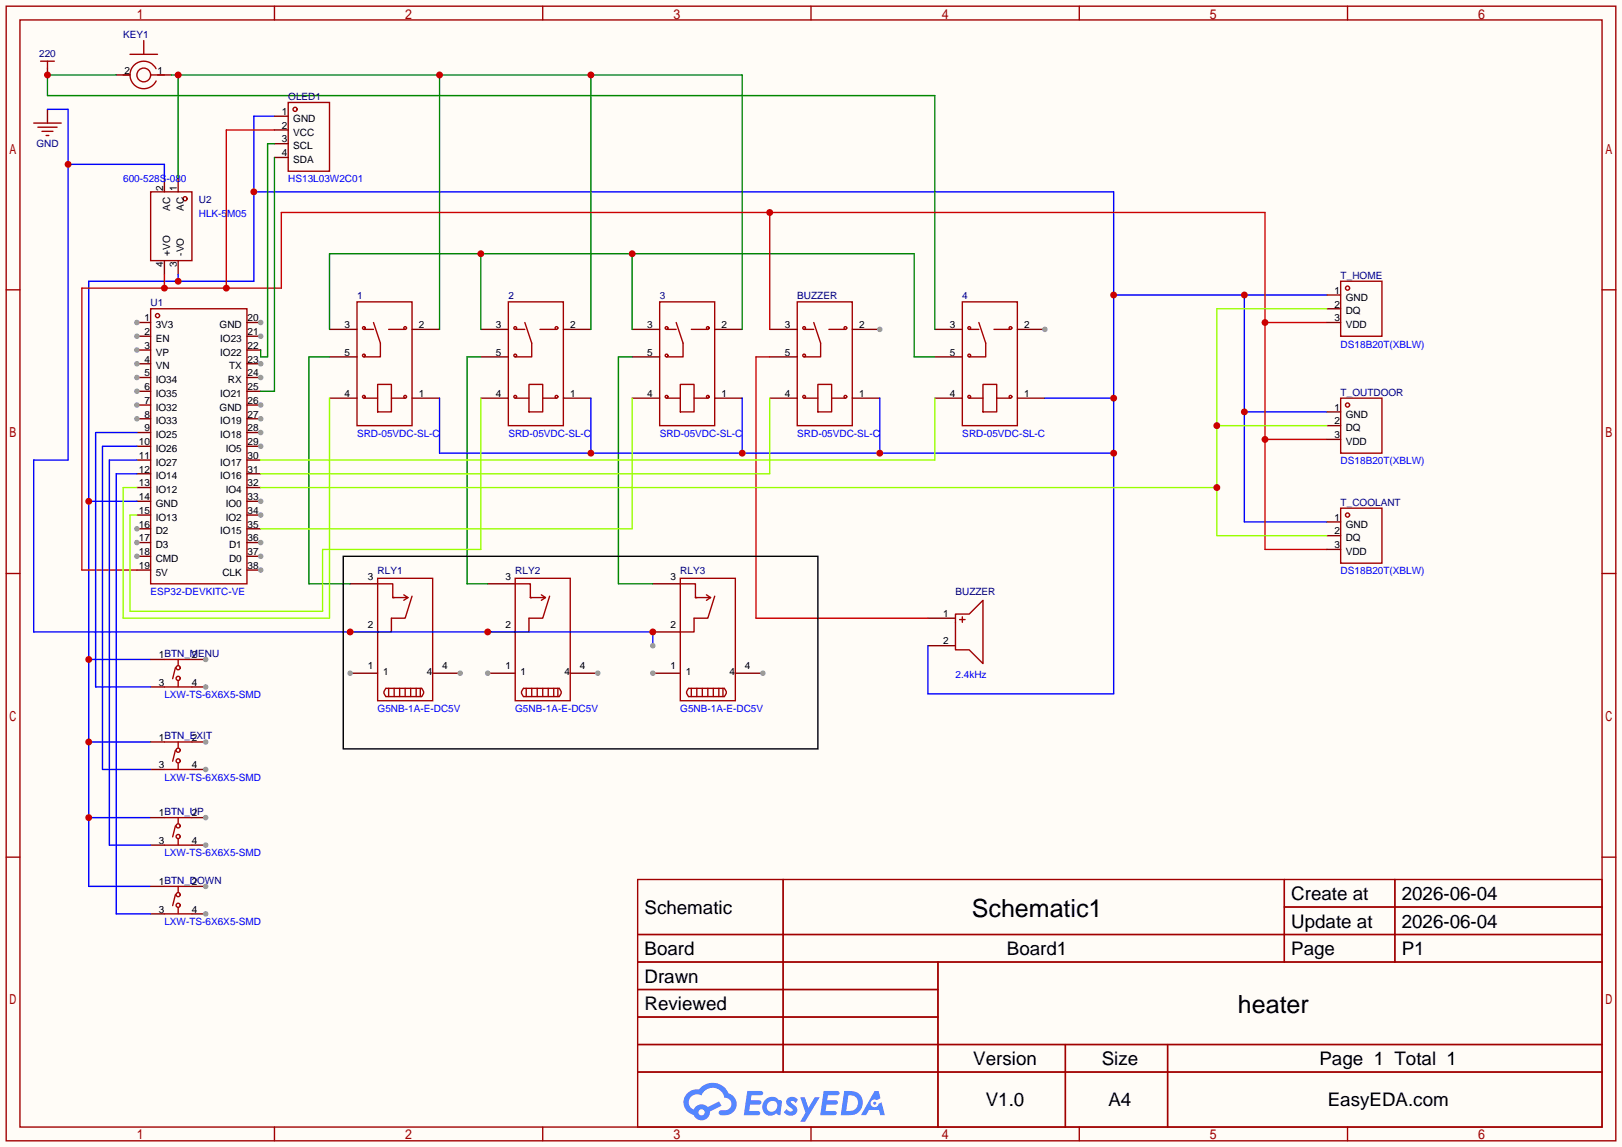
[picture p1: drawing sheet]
<svg xmlns="http://www.w3.org/2000/svg" width="299mm" height="212mm" viewBox="0 0 299 212" stroke-linecap="round" stroke-linejoin="round" font-family="sans-serif">
<path d="M0 0h299.5v211.8h-299.5z" fill="#fffcf7"/>
<g fill="none" stroke="#a10000" stroke-width=".25">
<path d="M1.1 1.1h297.2v209.6h-297.2zM3.7 3.7h292.1v204.5h-292.1zM50.7 1.1v2.6M100.2 1.1v2.6M149.7 1.1v2.6M199.3 1.1v2.6M248.8 1.1v2.6M1.1 53.5h2.6M295.8 53.5h2.5M1.1 105.9h2.6M295.8 105.9h2.5M1.1 158.3h2.6"/>
<path d="M295.8 158.3h2.5M117.7 162.4h178.1v45.8h-178.1zM117.7 172.6h178.1M117.7 177.7h178.1M144.6 162.4v35.6M173.2 177.7v30.5M237.1 162.4v15.3M237.1 167.5h58.7M257.5 162.4v15.3M117.7 182.8h55.5M117.7 192.9h178.1M117.7 187.8h55.5"/>
<path d="M117.7 198h178.1M196.7 192.9v15.3M215.6 192.9v15.3M50.7 208.2v2.5M100.2 208.2v2.5M149.7 208.2v2.5M199.3 208.2v2.5M248.8 208.2v2.5"/>
</g>
<g fill="#5487ff">
<path d="M145.5 202.8a1.3 1.3 0 0 1 1.8 .3l-.4 .6a.54 .54 0 0 0-.9-.2l.1 .2a1.58 1.58 0 0 1 1.1 1.6 1.43 1.43 0 0 1-2.5 .1l.5-.6a.64 .64 0 0 0 .5 .5 .64 .64 0 0 0 .7-.3l-.2-.2a1.6 1.6 0 0 1-1-1.6z"/>
<path d="M147.7 202.7h.9l.7 1.9 1.1-1.9h.9l-2.7 4.5h-.9l1-1.7z"/>
<path d="M138 201.5h1.6a1.31 1.31 0 0 1 1.2 .2 .4 .4 0 0 1-.3 .6h-1.8l-.1 .9h1.6a.4 .4 0 0 1 .4 .4 .4 .4 0 0 1-.4 .4h-1.7l-.2 1.2h.8a1.23 1.23 0 0 1 1.2 .2 .39 .39 0 0 1-.3 .6h-2.7z"/>
<path d="M152.1 201.5h1.6a1.32 1.32 0 0 1 1.3 .2 .39 .39 0 0 1-.4 .6h-1.7l-.2 .9h1.7a.4 .4 0 0 1 .3 .4 .4 .4 0 0 1-.4 .4h-1.7l-.2 1.2h.8a1.23 1.23 0 0 1 1.2 .2 .39 .39 0 0 1-.3 .6h-2.7z"/>
<path d="M161.5 201.5h.7l.4 1.3-.7 .4a.75 .75 0 0 0-1.1 .3 .75 .75 0 0 0 .5 1 .75 .75 0 0 0 .9-.6l.6-.3 .6 2.4h-.9l-.2-1h-1.9l-.5 1h-.9z"/>
<path d="M155.9 201.5l-.7 4.5h1.5a2.27 2.27 0 0 0 2.6-2.3 2.27 2.27 0 0 0-2.7-2.2zM156.6 202.3a1.5 1.5 0 0 1 1.8 1.5 1.5 1.5 0 0 1-1.9 1.4h-.3z"/>
<path d="M141.3 203.1a1.62 1.62 0 0 0-.4 2.1 1.62 1.62 0 0 0 2 .7l.4-.3 .3 .3 .5 .1 .3-2.5-.2-.3h-.4a1.58 1.58 0 0 0-2.5-.1zM141.9 203.6a.99 .99 0 0 1 1.6 .3 .99 .99 0 0 1-.9 1.4 .94 .94 0 0 1-1-.5 .94 .94 0 0 1 .3-1.2z"/>
<path d="M126.9 201.9a2.37 2.37 0 0 0 1.2 4 1.54 1.54 0 0 0 1.7 1 1.54 1.54 0 0 0 1.3-1.6l2.1-1.1-.5-.8-2 1.1a1.57 1.57 0 0 0-2.6 .4 1.5 1.5 0 0 1-.8-2.1 1.5 1.5 0 0 1 2.2-.5 2.23 2.23 0 0 1 2.3-1.4 2.23 2.23 0 0 1 2 1.8 1.16 1.16 0 0 1 1.2 1.1 1.16 1.16 0 0 1-1 1.3h-.7a.47 .47 0 0 0-.6 .3 .47 .47 0 0 0 .4 .6 2.23 2.23 0 0 0 2.3-.7 2.23 2.23 0 0 0 .4-2.3 2.16 2.16 0 0 0-1.3-1.1 3.2 3.2 0 0 0-5.4-.7l-1.2 .1zM129 205.4a.58 .58 0 0 1 1.1 0 .58 .58 0 0 1-1.1 0z"/>
<circle cx="161.5" cy="203.8" r=".28"/>
</g>
<g fill="none" stroke="#a10000" stroke-width=".25">
<path d="M27.8 57h17.8v50.8h-17.8z"/>
<circle cx="29.1" cy="58.3" r=".38"/>
</g>
<path d="M25.3 59.6h2.5" fill="none" stroke="#870000" stroke-width=".25"/>
<circle cx="25.3" cy="59.6" r=".51" fill="#999"/>
<path d="M25.3 62.1h2.5" fill="none" stroke="#870000" stroke-width=".25"/>
<circle cx="25.3" cy="62.1" r=".51" fill="#999"/>
<path d="M25.3 64.6h2.5" fill="none" stroke="#870000" stroke-width=".25"/>
<circle cx="25.3" cy="64.6" r=".51" fill="#999"/>
<path d="M25.3 67.2h2.5" fill="none" stroke="#870000" stroke-width=".25"/>
<circle cx="25.3" cy="67.2" r=".51" fill="#999"/>
<path d="M25.3 69.7h2.5" fill="none" stroke="#870000" stroke-width=".25"/>
<circle cx="25.3" cy="69.7" r=".51" fill="#999"/>
<path d="M25.3 72.3h2.5" fill="none" stroke="#870000" stroke-width=".25"/>
<circle cx="25.3" cy="72.3" r=".51" fill="#999"/>
<path d="M25.3 74.8h2.5" fill="none" stroke="#870000" stroke-width=".25"/>
<circle cx="25.3" cy="74.8" r=".51" fill="#999"/>
<path d="M25.3 77.3h2.5" fill="none" stroke="#870000" stroke-width=".25"/>
<circle cx="25.3" cy="77.3" r=".51" fill="#999"/>
<path d="M25.3 79.9h2.5M25.3 82.4h2.5M25.3 85h2.5M25.3 87.5h2.5M25.3 90h2.5M25.3 92.6h2.5M25.3 95.1h2.5M25.3 97.7h2.5" fill="none" stroke="#870000" stroke-width=".25"/>
<circle cx="25.3" cy="97.7" r=".51" fill="#999"/>
<path d="M25.3 100.2h2.5" fill="none" stroke="#870000" stroke-width=".25"/>
<circle cx="25.3" cy="100.2" r=".51" fill="#999"/>
<path d="M25.3 102.7h2.5" fill="none" stroke="#870000" stroke-width=".25"/>
<circle cx="25.3" cy="102.7" r=".51" fill="#999"/>
<path d="M45.6 59.6h2.5M25.3 105.3h2.5" fill="none" stroke="#870000" stroke-width=".25"/>
<circle cx="48.1" cy="59.6" r=".51" fill="#999"/>
<path d="M45.6 62.1h2.5" fill="none" stroke="#870000" stroke-width=".25"/>
<circle cx="48.1" cy="62.1" r=".51" fill="#999"/>
<path d="M45.6 64.6h2.5M45.6 67.2h2.5" fill="none" stroke="#870000" stroke-width=".25"/>
<circle cx="48.1" cy="67.2" r=".51" fill="#999"/>
<path d="M45.6 69.7h2.5" fill="none" stroke="#870000" stroke-width=".25"/>
<circle cx="48.1" cy="69.7" r=".51" fill="#999"/>
<path d="M45.6 72.3h2.5M45.6 74.8h2.5" fill="none" stroke="#870000" stroke-width=".25"/>
<circle cx="48.1" cy="74.8" r=".51" fill="#999"/>
<path d="M45.6 77.3h2.5" fill="none" stroke="#870000" stroke-width=".25"/>
<circle cx="48.1" cy="77.3" r=".51" fill="#999"/>
<path d="M45.6 79.9h2.5" fill="none" stroke="#870000" stroke-width=".25"/>
<circle cx="48.1" cy="79.9" r=".51" fill="#999"/>
<path d="M45.6 82.4h2.5" fill="none" stroke="#870000" stroke-width=".25"/>
<circle cx="48.1" cy="82.4" r=".51" fill="#999"/>
<path d="M45.6 85h2.5M45.6 87.5h2.5M45.6 90h2.5M45.6 92.6h2.5" fill="none" stroke="#870000" stroke-width=".25"/>
<circle cx="48.1" cy="92.6" r=".51" fill="#999"/>
<path d="M45.6 95.1h2.5" fill="none" stroke="#870000" stroke-width=".25"/>
<circle cx="48.1" cy="95.1" r=".51" fill="#999"/>
<path d="M45.6 97.7h2.5M45.6 100.2h2.5" fill="none" stroke="#870000" stroke-width=".25"/>
<circle cx="48.1" cy="100.2" r=".51" fill="#999"/>
<path d="M45.6 102.7h2.5" fill="none" stroke="#870000" stroke-width=".25"/>
<circle cx="48.1" cy="102.7" r=".51" fill="#999"/>
<path d="M45.6 105.3h2.5" fill="none" stroke="#870000" stroke-width=".25"/>
<circle cx="48.1" cy="105.3" r=".51" fill="#999"/>
<path d="M8.8 12.6v1.2M8.8 20.2v2.5M30.4 32.9v2.5M32.9 32.9v2.5M30.4 48.1v2.6M32.9 48.1v2.6M64.6 124.3h5.1" fill="none" stroke="#870000" stroke-width=".25"/>
<g fill="none" stroke="#a10000" stroke-width=".25">
<path d="M7.5 11.3h2.5M8.8 11.3v1.3M6.2 22.7h5.1M7 23.5h3.5M7.7 24.3h2.1M8.5 25h.5M27.8 35.4h7.6v12.7h-7.6z"/>
<circle cx="34.2" cy="36.7" r=".38"/>
</g>
<circle cx="64.6" cy="124.3" r=".51" fill="#999"/>
<path d="M64.6 116.7h5.1M64.6 107.8h5.1M79.9 124.3h5.1" fill="none" stroke="#870000" stroke-width=".25"/>
<circle cx="85" cy="124.3" r=".51" fill="#999"/>
<g fill="none" stroke="#a10000" stroke-width=".25">
<path d="M69.7 106.8h10.2v22.6h-10.2zM69.7 107.8h2.8v2.6M72.8 110.4h-.3h2.8M74.5 109.9l.8 .5M75.3 110.4l-.8 .5M76.1 110.1l-1.3 4.1h-2.5v2.5h-2.6M71.2 127.1h6.7a.97 .97 0 0 1 0 1.6h-6.7a.97 .97 0 0 1 0-1.6zM71.8 127.1v1.6M72.8 127.1v1.6M73.8 127.1v1.6M74.8 127.1v1.6M75.8 127.1v1.6"/>
<path d="M76.8 127.1v1.6M77.6 127.1v1.6"/>
</g>
<path d="M90 124.3h5.1" fill="none" stroke="#870000" stroke-width=".25"/>
<circle cx="90" cy="124.3" r=".51" fill="#999"/>
<path d="M90 116.7h5.1M90 107.8h5.1M105.3 124.3h5.1" fill="none" stroke="#870000" stroke-width=".25"/>
<circle cx="110.4" cy="124.3" r=".51" fill="#999"/>
<g fill="none" stroke="#a10000" stroke-width=".25">
<path d="M95.1 106.8h10.2v22.6h-10.2zM95.1 107.8h2.8v2.6M98.2 110.4h-.3h2.8M99.9 109.9l.8 .5M100.7 110.4l-.8 .5M101.5 110.1l-1.3 4.1h-2.5v2.5h-2.6M96.6 127.1h6.7a.97 .97 0 0 1 0 1.6h-6.7a.97 .97 0 0 1 0-1.6zM97.2 127.1v1.6M98.2 127.1v1.6M99.2 127.1v1.6M100.2 127.1v1.6M101.2 127.1v1.6"/>
<path d="M102.2 127.1v1.6M103 127.1v1.6"/>
</g>
<path d="M120.5 124.3h5.1" fill="none" stroke="#870000" stroke-width=".25"/>
<circle cx="120.5" cy="124.3" r=".51" fill="#999"/>
<path d="M120.5 116.7h5.1M120.5 107.8h5.1M135.8 124.3h5" fill="none" stroke="#870000" stroke-width=".25"/>
<circle cx="140.8" cy="124.3" r=".51" fill="#999"/>
<g fill="none" stroke="#a10000" stroke-width=".25">
<path d="M65.9 55.8h10.2v22.8h-10.2zM69 59.6l1.2 3.8v2.5h-3M93.9 55.8h10.1v22.8h-10.1zM96.9 59.6l1.3 3.8v2.5h-3.1M121.8 55.8h10.2v22.8h-10.2zM124.8 59.6l1.3 3.8v2.5h-3M147.2 55.8h10.2v22.8h-10.2zM67.2 73.5h2.5M67.2 60.8h1.8M69.7 71h2.6v5.1h-2.6zM71.8 60.8h3M72.3 73.5h2.5"/>
<path d="M95.1 73.5h2.6M95.1 60.8h1.8M97.7 71h2.5v5.1h-2.5zM99.7 60.8h3M100.2 73.5h2.5M123.1 73.5h2.5M123.1 60.8h1.7M125.6 71h2.5v5.1h-2.5zM127.6 60.8h3.1M128.1 73.5h2.6M125.6 106.8h10.2v22.6h-10.2zM125.6 107.8h2.8v2.6"/>
<path d="M128.7 110.4h-.3h2.8M130.4 109.9l.8 .5M131.2 110.4l-.8 .5M132 110.1l-1.3 4.1h-2.6v2.5h-2.5M127.1 127.1h6.6a.97 .97 0 0 1 0 1.6h-6.6a.97 .97 0 0 1 0-1.6zM127.6 127.1v1.6M128.7 127.1v1.6M129.7 127.1v1.6M130.7 127.1v1.6M131.7 127.1v1.6M132.7 127.1v1.6M133.5 127.1v1.6"/>
<circle cx="67.2" cy="73.3" r=".25"/>
<circle cx="67.2" cy="60.6" r=".25"/>
<circle cx="67.2" cy="65.7" r=".25"/>
<circle cx="74.8" cy="60.6" r=".25"/>
<circle cx="74.8" cy="73.3" r=".25"/>
<circle cx="95.1" cy="60.6" r=".25"/>
<circle cx="95.1" cy="73.3" r=".25"/>
<circle cx="95.1" cy="65.7" r=".25"/>
<circle cx="102.7" cy="60.6" r=".25"/>
<circle cx="102.7" cy="73.3" r=".25"/>
<circle cx="123.1" cy="60.6" r=".25"/>
<circle cx="123.1" cy="73.3" r=".25"/>
<circle cx="123.1" cy="65.7" r=".25"/>
<circle cx="130.7" cy="60.6" r=".25"/>
<circle cx="130.7" cy="73.3" r=".25"/>
</g>
<g fill="none" stroke="#870000" stroke-width=".25">
<path d="M60.8 73.5h5.1M60.8 60.8h5.1M60.8 65.9h5.1M76.1 73.5h5.1M76.1 60.8h5.1M88.8 73.5h5.1M88.8 60.8h5.1M88.8 65.9h5.1M104 73.5h5.1M104 60.8h5.1M116.7 73.5h5.1M116.7 60.8h5.1"/>
<path d="M116.7 65.9h5.1M132 73.5h5M132 60.8h5M157.4 73.5h5M157.4 60.8h5"/>
</g>
<circle cx="162.4" cy="60.8" r=".51" fill="#999"/>
<path d="M142.1 60.8h5.1M142.1 73.5h5.1M142.1 65.9h5.1M187.8 60.8h5.1M187.8 73.5h5.1" fill="none" stroke="#870000" stroke-width=".25"/>
<g fill="none" stroke="#a10000" stroke-width=".25">
<path d="M150.2 59.6l1.3 3.8v2.5h-3M177.7 55.8h10.1v22.8h-10.1zM148.5 73.5h2.5M148.5 60.8h1.7M151 71h2.5v5.1h-2.5zM153 60.8h3.1M153.5 73.5h2.6"/>
<circle cx="148.5" cy="60.6" r=".25"/>
<circle cx="148.5" cy="73.3" r=".25"/>
<circle cx="148.5" cy="65.7" r=".25"/>
<circle cx="156.1" cy="73.3" r=".25"/>
<circle cx="156.1" cy="60.6" r=".25"/>
</g>
<circle cx="192.9" cy="60.8" r=".51" fill="#999"/>
<path d="M172.6 60.8h5.1M172.6 73.5h5.1M172.6 65.9h5.1M171.3 119.3h5.1M171.3 114.2h5.1" fill="none" stroke="#870000" stroke-width=".25"/>
<g fill="none" stroke="#a10000" stroke-width=".25">
<path d="M180.7 59.6l1.3 3.8v2.5h-3.1M178.9 73.5h2.6M178.9 60.8h1.8M181.5 71h2.5v5.1h-2.5zM183.5 60.8h3.1M184 73.5h2.6M176.4 113.4h2.5l2.6-2.5v11.7l-2.6-2.6h-2.5zM177.2 114.4h1M177.7 113.9v1"/>
<circle cx="178.9" cy="73.3" r=".25"/>
<circle cx="178.9" cy="60.6" r=".25"/>
<circle cx="178.9" cy="65.7" r=".25"/>
<circle cx="186.6" cy="60.6" r=".25"/>
<circle cx="186.6" cy="73.3" r=".25"/>
</g>
<path d="M60.8 65.9h-3.8v41.9h7.6" fill="none" stroke="#008700" stroke-width=".25"/>
<path d="M8.8 20.2h3.8v64.8h-6.4v31.7h114.3v2.6M12.6 30.4h17.8v2.5" fill="none" stroke="#00f" stroke-width=".25"/>
<g fill="#c00">
<circle cx="12.6" cy="30.4" r=".63"/>
<circle cx="64.6" cy="116.7" r=".63"/>
<circle cx="90" cy="116.7" r=".63"/>
<circle cx="120.5" cy="116.7" r=".63"/>
</g>
<circle cx="120.5" cy="119.3" r=".51" fill="#999"/>
<path d="M88.8 65.9h-2.6v41.9h3.8M116.7 65.9h-2.5v41.9h6.3" fill="none" stroke="#008700" stroke-width=".25"/>
<path d="M142.1 65.9h-2.5v48.3h31.7" fill="none" stroke="#c00" stroke-width=".25"/>
<g fill="none" stroke="#00f" stroke-width=".25">
<path d="M46.9 35.4h158.7v92.7h-34.3v-8.8M50.7 21.5h-3.8v30.4h-30.5v111.8h11.4M32.9 50.7v1.2M205.6 54.5h39.4M229.7 54.5v41.9h15.3M81.2 73.5v10.2h124.4M109.1 73.5v10.2M137 73.5v10.2M162.4 73.5v10.2M192.9 73.5h12.7M229.7 76.1h15.3M16.4 92.6h8.9"/>
<path d="M16.4 121.8h11.4M16.4 137h11.4M16.4 151h11.4"/>
</g>
<g fill="#c00">
<circle cx="32.9" cy="51.9" r=".63"/>
<circle cx="16.4" cy="92.6" r=".63"/>
<circle cx="16.4" cy="121.8" r=".63"/>
<circle cx="16.4" cy="137" r=".63"/>
<circle cx="16.4" cy="151" r=".63"/>
<circle cx="46.9" cy="35.4" r=".63"/>
<circle cx="205.6" cy="54.5" r=".63"/>
<circle cx="229.7" cy="54.5" r=".63"/>
<circle cx="229.7" cy="76.1" r=".63"/>
<circle cx="205.6" cy="73.5" r=".63"/>
<circle cx="205.6" cy="83.7" r=".63"/>
<circle cx="162.4" cy="83.7" r=".63"/>
<circle cx="137" cy="83.7" r=".63"/>
<circle cx="109.1" cy="83.7" r=".63"/>
</g>
<g fill="none" stroke="#a10000" stroke-width=".25">
<path d="M22.7 13.8h1.3M24 10h5.1M26.5 7.5v2.5M27.8 13.8h2.6M28.8 12.7a2.54 2.54 0 0 0-3.9-.8 2.54 2.54 0 0 0 .1 3.9 2.54 2.54 0 0 0 3.8-.8"/>
<circle cx="26.5" cy="13.8" r="1.27"/>
</g>
<path d="M21.5 13.8h2.5M29.1 13.8h2.5" fill="none" stroke="#870000" stroke-width=".25"/>
<path d="M21.5 13.8h-12.7v3.9h163.8v43.1" fill="none" stroke="#008700" stroke-width=".25"/>
<circle cx="8.8" cy="13.8" r=".63" fill="#c00"/>
<path d="M88.8 46.9v13.9M116.7 46.9v13.9M60.8 60.8v-13.9h108v19h3.8" fill="none" stroke="#008700" stroke-width=".25"/>
<g fill="#c00">
<circle cx="116.7" cy="46.9" r=".63"/>
<circle cx="88.8" cy="46.9" r=".63"/>
</g>
<path d="M31.6 13.8h105.4v47M32.9 13.8v19.1M81.2 13.8v47M109.1 13.8v47" fill="none" stroke="#008700" stroke-width=".25"/>
<g fill="#c00">
<circle cx="32.9" cy="13.8" r=".63"/>
<circle cx="81.2" cy="13.8" r=".63"/>
<circle cx="109.1" cy="13.8" r=".63"/>
</g>
<path d="M50.7 24h-8.9v29.2M142.1 39.2v21.6M30.4 50.7v2.5M233.6 59.6h11.4M233.6 81.2h11.4M245 101.5h-11.4v-62.3h-181.7v14h-36.8v52.1h10.2" fill="none" stroke="#c00" stroke-width=".25"/>
<g fill="#c00">
<circle cx="142.1" cy="39.2" r=".63"/>
<circle cx="41.8" cy="53.2" r=".63"/>
<circle cx="30.4" cy="53.2" r=".63"/>
<circle cx="233.6" cy="59.6" r=".63"/>
<circle cx="233.6" cy="81.2" r=".63"/>
</g>
<g fill="none" stroke="#a10000" stroke-width=".25">
<path d="M53.2 18.9h7.6v12.7h-7.6z"/>
<circle cx="54.5" cy="20.2" r=".38"/>
</g>
<path d="M50.7 21.5h2.5M50.7 24h2.5M50.7 26.5h2.5M50.7 29.1h2.5M35.4 126.9h2.6" fill="none" stroke="#870000" stroke-width=".25"/>
<circle cx="38" cy="126.9" r=".51" fill="#999"/>
<path d="M27.8 126.9h2.6M35.4 121.8h2.6" fill="none" stroke="#870000" stroke-width=".25"/>
<circle cx="38" cy="121.8" r=".51" fill="#999"/>
<path d="M27.8 121.8h2.6M35.4 142.1h2.6" fill="none" stroke="#870000" stroke-width=".25"/>
<g fill="none" stroke="#a10000" stroke-width=".25">
<path d="M30.4 126.9h5M30.4 121.8h5M32.4 123.3l-.5 2M32.9 121.8v1M32.9 125.8v1"/>
<circle cx="32.9" cy="125.3" r=".38"/>
<circle cx="32.9" cy="123.3" r=".38"/>
</g>
<circle cx="38" cy="142.1" r=".51" fill="#999"/>
<path d="M35.4 137h2.6M27.8 142.1h2.6" fill="none" stroke="#870000" stroke-width=".25"/>
<circle cx="38" cy="137" r=".51" fill="#999"/>
<path d="M27.8 137h2.6M35.4 156.1h2.6" fill="none" stroke="#870000" stroke-width=".25"/>
<g fill="none" stroke="#a10000" stroke-width=".25">
<path d="M30.4 137h5M32.4 138.6l-.5 2M32.9 137v1M30.4 142.1h5M32.9 141v1"/>
<circle cx="32.9" cy="138.6" r=".38"/>
<circle cx="32.9" cy="140.5" r=".38"/>
</g>
<circle cx="38" cy="156.1" r=".51" fill="#999"/>
<path d="M27.8 156.1h2.6M35.4 151h2.6" fill="none" stroke="#870000" stroke-width=".25"/>
<circle cx="38" cy="151" r=".51" fill="#999"/>
<path d="M27.8 151h2.6M35.4 168.8h2.6" fill="none" stroke="#870000" stroke-width=".25"/>
<g fill="none" stroke="#a10000" stroke-width=".25">
<path d="M30.4 156.1h5M30.4 151h5M32.4 152.5l-.5 2.1M32.9 151v1M32.9 155v1"/>
<circle cx="32.9" cy="152.5" r=".38"/>
<circle cx="32.9" cy="154.5" r=".38"/>
</g>
<circle cx="38" cy="168.8" r=".51" fill="#999"/>
<path d="M27.8 168.8h2.6M35.4 163.7h2.6" fill="none" stroke="#870000" stroke-width=".25"/>
<circle cx="38" cy="163.7" r=".51" fill="#999"/>
<path d="M245 59.6h2.5M245 57h2.5M245 54.5h2.5M245 78.6h2.5M245 76.1h2.5M245 81.2h2.5M245 98.9h2.5M245 96.4h2.5M245 101.5h2.5M27.8 163.7h2.6" fill="none" stroke="#870000" stroke-width=".25"/>
<g fill="none" stroke="#a10000" stroke-width=".25">
<path d="M247.5 51.9h7.6v10.2h-7.6zM247.5 73.5h7.6v10.2h-7.6zM247.5 93.9h7.6v10.1h-7.6zM30.4 168.8h5M30.4 163.7h5M32.4 165.2l-.5 2.1M32.9 163.7v1M32.9 167.7v1"/>
<circle cx="248.8" cy="53.2" r=".38"/>
<circle cx="248.8" cy="74.8" r=".38"/>
<circle cx="248.8" cy="95.1" r=".38"/>
<circle cx="32.9" cy="167.2" r=".38"/>
<circle cx="32.9" cy="165.2" r=".38"/>
</g>
<path d="M25.3 79.9h-7.6v47h10.1M25.3 82.4h-6.4v59.7h8.9M25.3 85h-5.1v71.1h7.6M25.3 87.5h-3.8v81.3h6.3" fill="none" stroke="#00f" stroke-width=".25"/>
<path d="M245 57h-20.3v41.9h20.3M224.7 78.6h20.3M48.1 90h176.6" fill="none" stroke="#9f0" stroke-width=".25"/>
<g fill="#c00">
<circle cx="224.7" cy="90" r=".63"/>
<circle cx="224.7" cy="78.6" r=".63"/>
</g>
<path d="M50.7 29.1v43.2h-2.6M50.7 26.5h-1.3v39.4h-1.3v-1.3" fill="none" stroke="#008700" stroke-width=".25"/>
<path d="M60.8 73.5v40.7h-38.1v-24.2h2.6M88.8 73.5v28h-29.2v11.4h-35.6v-17.8h1.3M116.7 73.5v24.2h-68.6M142.1 73.5v14h-94M172.6 73.5v11.5h-124.5" fill="none" stroke="#9f0" stroke-width=".25"/>
<path d="M63.4 102.7h87.6v35.6h-87.6z" fill="none" stroke="#000" stroke-width=".25"/>
<g font-size="4.6">
<text x="179.4" y="169.4">Schematic1</text>
<text x="228.6" y="187.1">heater</text>
</g>
<g font-size="3.5">
<text x="238.4" y="166.2">Create at</text>
<text x="258.8" y="166.2">2026-06-04</text>
<text x="119" y="168.8">Schematic</text>
<text x="238.4" y="171.3">Update at</text>
<text x="258.8" y="171.3">2026-06-04</text>
<text x="119" y="176.4">Board</text>
<text x="185.9" y="176.4">Board1</text>
<text x="238.4" y="176.4">Page</text>
<text x="258.8" y="176.4">P1</text>
<text x="119" y="181.5">Drawn</text>
<text x="119" y="186.6">Reviewed</text>
<text x="179.7" y="196.7">Version</text>
<text x="203.4" y="196.7">Size</text>
<text x="243.6" y="196.7">Page 1 Total 1</text>
<text x="182" y="204.3">V1.0</text>
<text x="204.7" y="204.3">A4</text>
<text x="245.1" y="204.3">EasyEDA.com</text>
</g>
<g font-size="1.8" fill="#000080">
<text x="7.2" y="10.6">220</text>
<text x="22.7" y="7">KEY1</text>
<text x="53.2" y="18.5">OLED1</text>
<text x="6.7" y="27.1">GND</text>
<text x="36.7" y="37.5">U2</text>
<text x="247.5" y="51.5">T_HOME</text>
<text x="27.8" y="56.6">U1</text>
<text x="65.9" y="55.3">1</text>
<text x="93.9" y="55.3">2</text>
<text x="121.8" y="55.3">3</text>
<text x="147.2" y="55.3">BUZZER</text>
<text x="177.7" y="55.3">4</text>
<text x="247.5" y="73.1">T_OUTDOOR</text>
<text x="247.5" y="93.4">T_COOLANT</text>
<text x="69.7" y="106.1">RLY1</text>
<text x="95.1" y="106.1">RLY2</text>
<text x="125.6" y="106.1">RLY3</text>
<text x="176.4" y="109.9">BUZZER</text>
</g>
<g font-size="1.8">
<text x="23" y="13.6">2</text>
<text x="29.1" y="13.6">1</text>
<text x="52.1" y="21.2">1</text>
<text x="52.1" y="23.8">2</text>
<text x="54.2" y="22.5">GND</text>
<text x="52.1" y="26.3">3</text>
<text x="52.1" y="28.9">4</text>
<text x="54.2" y="25">VCC</text>
<text x="54.2" y="27.6">SCL</text>
<text x="30.1" y="35.3" transform="rotate(-90 30.1 35.3)">2</text>
<text x="32.7" y="35.3" transform="rotate(-90 32.7 35.3)">1</text>
<text x="54.2" y="30.1">SDA</text>
<text x="31.4" y="38.9" transform="rotate(-90 31.4 38.9)">AC</text>
<text x="33.9" y="38.9" transform="rotate(-90 33.9 38.9)">AC</text>
<text x="31.4" y="47.2" transform="rotate(-90 31.4 47.2)">+VO</text>
<text x="33.9" y="47.2" transform="rotate(-90 33.9 47.2)">-VO</text>
<text x="30.1" y="49.3" transform="rotate(-90 30.1 49.3)">4</text>
<text x="32.7" y="49.3" transform="rotate(-90 32.7 49.3)">3</text>
<text x="26.7" y="59.3">1</text>
<text x="45.7" y="59.3">20</text>
<text x="246.4" y="59.3">3</text>
<text x="246.4" y="56.8">2</text>
<text x="246.4" y="54.3">1</text>
<text x="248.5" y="58.1">DQ</text>
<text x="248.5" y="55.5">GND</text>
<text x="26.7" y="61.9">2</text>
<text x="26.7" y="64.4">3</text>
<text x="28.8" y="60.6">3V3</text>
<text x="28.8" y="63.1">EN</text>
<text x="28.8" y="65.7">VP</text>
<text x="40.5" y="60.6">GND</text>
<text x="40.6" y="63.1">IO23</text>
<text x="40.6" y="65.7">IO22</text>
<text x="45.7" y="61.9">21</text>
<text x="45.7" y="64.4">22</text>
<text x="63.6" y="60.6">3</text>
<text x="63.6" y="65.7">5</text>
<text x="77.3" y="60.6">2</text>
<text x="91.6" y="60.6">3</text>
<text x="91.6" y="65.7">5</text>
<text x="105.3" y="60.6">2</text>
<text x="119.5" y="60.6">3</text>
<text x="119.5" y="65.7">5</text>
<text x="133.2" y="60.6">2</text>
<text x="144.9" y="60.6">3</text>
<text x="144.9" y="65.7">5</text>
<text x="158.6" y="60.6">2</text>
<text x="175.4" y="60.6">3</text>
<text x="175.4" y="65.7">5</text>
<text x="189.1" y="60.6">2</text>
<text x="248.5" y="60.6">VDD</text>
<text x="26.7" y="67">4</text>
<text x="26.7" y="69.5">5</text>
<text x="28.8" y="68.2">VN</text>
<text x="28.8" y="70.8">IO34</text>
<text x="42.1" y="70.8">RX</text>
<text x="42.3" y="68.2">TX</text>
<text x="45.7" y="67">23</text>
<text x="45.7" y="69.5">24</text>
<text x="26.7" y="72">6</text>
<text x="26.7" y="74.6">7</text>
<text x="26.7" y="77.1">8</text>
<text x="28.8" y="73.3">IO35</text>
<text x="28.8" y="75.8">IO32</text>
<text x="40.5" y="75.8">GND</text>
<text x="40.6" y="73.3">IO21</text>
<text x="45.7" y="72">25</text>
<text x="45.7" y="74.6">26</text>
<text x="45.7" y="77.1">27</text>
<text x="63.6" y="73.3">4</text>
<text x="77.3" y="73.3">1</text>
<text x="91.6" y="73.3">4</text>
<text x="105.3" y="73.3">1</text>
<text x="119.5" y="73.3">4</text>
<text x="133.2" y="73.3">1</text>
<text x="144.9" y="73.3">4</text>
<text x="158.6" y="73.3">1</text>
<text x="175.4" y="73.3">4</text>
<text x="189.1" y="73.3">1</text>
<text x="246.4" y="75.8">1</text>
<text x="248.5" y="77.1">GND</text>
<text x="25.6" y="82.2">10</text>
<text x="26.7" y="79.7">9</text>
<text x="28.8" y="78.4">IO33</text>
<text x="28.8" y="80.9">IO25</text>
<text x="28.8" y="83.5">IO26</text>
<text x="40.6" y="78.4">IO19</text>
<text x="40.6" y="80.9">IO18</text>
<text x="41.7" y="83.5">IO5</text>
<text x="45.7" y="79.7">28</text>
<text x="45.7" y="82.2">29</text>
<text x="246.4" y="80.9">3</text>
<text x="246.4" y="78.4">2</text>
<text x="248.5" y="82.2">VDD</text>
<text x="248.5" y="79.7">DQ</text>
<text x="25.6" y="84.7">11</text>
<text x="25.6" y="87.3">12</text>
<text x="25.6" y="89.8">13</text>
<text x="28.8" y="86">IO27</text>
<text x="28.8" y="88.5">IO14</text>
<text x="40.6" y="86">IO17</text>
<text x="40.6" y="88.5">IO16</text>
<text x="45.7" y="84.7">30</text>
<text x="45.7" y="87.3">31</text>
<text x="45.7" y="89.8">32</text>
<text x="25.6" y="92.4">14</text>
<text x="25.6" y="94.9">15</text>
<text x="28.8" y="91.1">IO12</text>
<text x="28.8" y="93.6">GND</text>
<text x="41.7" y="91.1">IO4</text>
<text x="41.7" y="93.6">IO0</text>
<text x="45.7" y="92.4">33</text>
<text x="45.7" y="94.9">34</text>
<text x="25.6" y="97.4">16</text>
<text x="25.6" y="100">17</text>
<text x="28.8" y="96.2">IO13</text>
<text x="28.8" y="98.7">D2</text>
<text x="28.8" y="101.2">D3</text>
<text x="40.6" y="98.7">IO15</text>
<text x="41.7" y="96.2">IO2</text>
<text x="42.3" y="101.2">D1</text>
<text x="45.7" y="97.4">35</text>
<text x="45.7" y="100">36</text>
<text x="246.4" y="101.2">3</text>
<text x="246.4" y="98.7">2</text>
<text x="246.4" y="96.2">1</text>
<text x="248.5" y="100">DQ</text>
<text x="248.5" y="97.4">GND</text>
<text x="25.6" y="102.5">18</text>
<text x="25.6" y="105.1">19</text>
<text x="28.8" y="103.8">CMD</text>
<text x="28.8" y="106.3">5V</text>
<text x="41.1" y="106.3">CLK</text>
<text x="42.3" y="103.8">D0</text>
<text x="45.7" y="102.5">37</text>
<text x="45.7" y="105.1">38</text>
<text x="67.9" y="107.1">3</text>
<text x="93.3" y="107.1">3</text>
<text x="123.8" y="107.1">3</text>
<text x="248.5" y="102.5">VDD</text>
<text x="174.1" y="113.9">1</text>
<text x="67.9" y="116">2</text>
<text x="93.3" y="116">2</text>
<text x="123.8" y="116">2</text>
<text x="174.1" y="119">2</text>
<text x="29.3" y="121.6">1BTN_MENU</text>
<text x="35.4" y="121.6">2</text>
<text x="67.9" y="123.6">1</text>
<text x="70.7" y="124.6">1</text>
<text x="78.8" y="124.6">4</text>
<text x="81.6" y="123.6">4</text>
<text x="93.3" y="123.6">1</text>
<text x="96.1" y="124.6">1</text>
<text x="104.2" y="124.6">4</text>
<text x="107" y="123.6">4</text>
<text x="123.8" y="123.6">1</text>
<text x="126.6" y="124.6">1</text>
<text x="134.7" y="124.6">4</text>
<text x="137.5" y="123.6">4</text>
<text x="29.3" y="126.6">3</text>
<text x="35.4" y="126.6">4</text>
<text x="29.3" y="136.8">1BTN_EXIT</text>
<text x="35.4" y="136.8">2</text>
<text x="29.3" y="141.9">3</text>
<text x="35.4" y="141.9">4</text>
<text x="29.3" y="155.9">3</text>
<text x="29.3" y="150.8">1BTN_UP</text>
<text x="35.4" y="155.9">4</text>
<text x="35.4" y="150.8">2</text>
<text x="29.3" y="163.5">1BTN_DOWN</text>
<text x="35.4" y="163.5">2</text>
<text x="29.3" y="168.6">3</text>
<text x="35.4" y="168.6">4</text>
</g>
<g font-size="1.8" fill="#00f">
<text x="22.7" y="33.7">600-528S-080</text>
<text x="53.2" y="33.7">HS13L03W2C01</text>
<text x="36.7" y="40.1">HLK-5M05</text>
<text x="247.5" y="64.2">DS18B20T(XBLW)</text>
<text x="65.9" y="80.7">SRD-05VDC-SL-C</text>
<text x="93.9" y="80.7">SRD-05VDC-SL-C</text>
<text x="121.8" y="80.7">SRD-05VDC-SL-C</text>
<text x="147.2" y="80.7">SRD-05VDC-SL-C</text>
<text x="177.7" y="80.7">SRD-05VDC-SL-C</text>
<text x="247.5" y="85.8">DS18B20T(XBLW)</text>
<text x="247.5" y="106.1">DS18B20T(XBLW)</text>
<text x="27.8" y="109.9">ESP32-DEVKITC-VE</text>
<text x="176.4" y="125.1">2.4kHz</text>
<text x="30.4" y="129">LXW-TS-6X6X5-SMD</text>
<text x="69.7" y="131.5">G5NB-1A-E-DC5V</text>
<text x="95.1" y="131.5">G5NB-1A-E-DC5V</text>
<text x="125.6" y="131.5">G5NB-1A-E-DC5V</text>
<text x="30.4" y="144.2">LXW-TS-6X6X5-SMD</text>
<text x="30.4" y="158.2">LXW-TS-6X6X5-SMD</text>
<text x="30.4" y="170.9">LXW-TS-6X6X5-SMD</text>
</g>
</svg>
